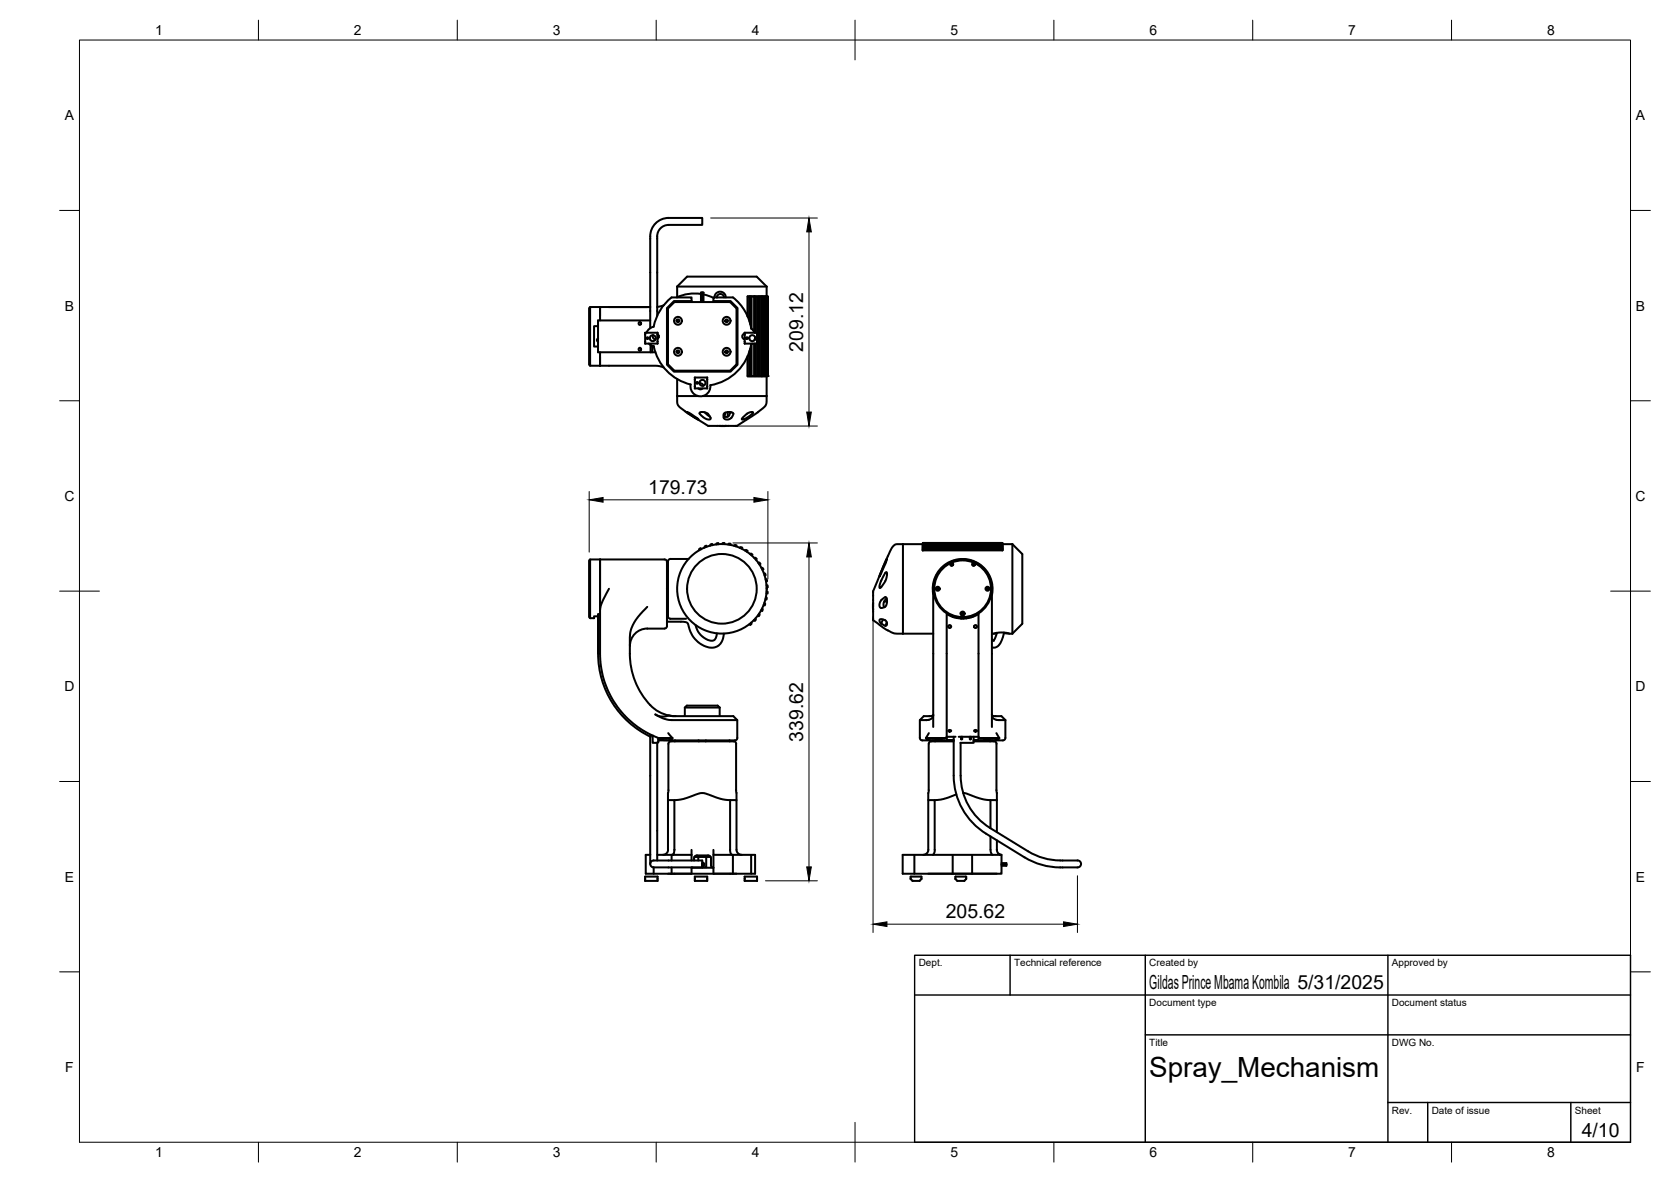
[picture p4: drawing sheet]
<svg xmlns="http://www.w3.org/2000/svg" width="420mm" height="297mm" viewBox="0 0 420 297" stroke-linecap="round" stroke-linejoin="round" font-family="sans-serif">
<!-- layer: Visible -->
<g fill="none" stroke="#000" stroke-width=".51">
<path d="M148.4 77.2v14.7M150.9 77.2v3.3M150.9 77.2h-2.5a2.65 2.65 0 0 0-.3 2v10.6a2.76 2.76 0 0 0 .3 2.1h2.5M150.9 77.2h12.6M153.1 77.2h10.4M163.5 77.2l-5.1-.1 4.4 .1M165.2 79.4v-19.4a2.96 2.96 0 0 1 2.9-3.5h8.5v-1.7h-8.5a4.7 4.7 0 0 0-4.6 5.2v22.5M166.9 76.7l-1.7 .4M169.6 75.9h14l1.6 1.6v14.1l-1.6 1.6h-14l-1.6-1.6v-14.1zM170.3 72h22.5M170.3 72l2.5-2.5h17.5l2.5 2.5M170.3 72v2.7"/>
<path d="M173.9 75.7h-4.4l-1.8 1.7v14.3l1.8 1.7h14.2l1.7-1.7v-14.3l-1.7-1.7h-4.3M173.9 75.7v-1h-5a12.4 12.4 0 0 0-4.5 7.4 2.47 2.47 0 0 0-1.8 1.5M173.9 75.7v.2M176.3 73.9a10.8 10.8 0 0 0-6.1 .8M176.6 73.5h-.3v2.4M176.6 73.5v2.4M176.6 73.9h.1M176.6 73.5h.3v2.4M176.9 74l2.5 .9M179.4 75.9v-1.2h4.9a12.5 12.5 0 0 1 4.6 7.9l.8 1M179.6 74.7a1.43 1.43 0 0 1 1.5-1.4 1.43 1.43 0 0 1 1.4 1.4M180.2 74.7a.93 .93 0 0 1 .9-.8 .93 .93 0 0 1 1 .8"/>
<path d="M180.3 74.7h.1M188 74.5h.1M188.5 74.5h-.5v5.1M188.5 74.5h.1M188.5 74.5v6.4M188.6 74.5h.4v8.2M188.6 74.5v6.9M189 74.5h.8M189.6 74.5v9M189.8 74.5h.3v9.1M189.8 74.5v9.1M190.1 74.5h.5"/>
<path d="M190.8 74.5h.2v20h-.2zM190.8 74.5h-.2v20h.2M191 74.5h.4M191.5 74.5h.1M191.6 74.5h.2v20h-.2zM191.6 74.5h-.2v20h.2M191.8 74.5h.2M192.3 74.5h.1v20h-.1zM192.3 74.5h-.3v20h.3M192.4 74.5h.1M192.7 74.5l.1 20zM192.7 74.5h-.2v20h.2"/>
<path d="M192.8 74.5h-4.8v5.1M192.8 72v2.5M192.8 74.5h.2M193 74.5v20zM193 74.5l.1 20h-.3M150.4 82h-1v5.1h1M150.4 85l-.3 .5 .3 .4M150.9 88.5v3.4M150.9 91.9h13.9l2.1 .4M162.2 83.6h3.1v2.7h-3.1zM163.1 86.3l1.3 .7M163.5 80.5h-13.1v8h14.4"/>
<path d="M163.6 86.7v1.8M163.7 86.8v.2h.7M164 87v1.5M164.2 84.2v.7l.6 .4M164.4 87a12.5 12.5 0 0 0 9.3 9.6M165.4 84l.2 .6-.2 .5M165.5 84.3v.6M165.5 84.7h.1M165.5 84.3h.1M170.3 99.5h5.2M170.3 99.5v1.3a3 3 0 0 0 1.9 2.5l5.9 3.7h7.2a31.1 31.1 0 0 0 7.2-5.1l.2-.6 .1-1.8M170.3 95.3v4.2"/>
<path d="M174.7 94.9h3.1v2.7h-3.1zM175.6 97.6l.5 .2 .6-.2M175.9 96.4h.6l.4 .5M176.7 99.5h16.1M187.2 83.6h3.2v2.7h-3.2zM187.2 83.8a.75 .75 0 0 0-.6 .8 .75 .75 0 0 0 .6 .7M188 89.5v5.1h4.8v4.9M188 94.5h.1M188 89.4v5.1h.5M188.5 94.5h2.1M188.5 88.1v6.4M188.6 87.6v6.9"/>
<path d="M189 86.5v8M189.1 86.3l-.1 .2a12.8 12.8 0 0 1-10.4 10.3 2.51 2.51 0 0 1-2.6 2.8 2.51 2.51 0 0 1-2.3-3M189.6 86.3v8.2M189.8 85.2v.2M189.8 86.3v8.2M189.9 84.8l-.2 .7M190.1 86.3v8.2M191 94.5h.4M191.5 94.5v.1M191.8 94.5h.2M192.4 94.5h.1M172.7 103.5l1.1 .6 1.9 1.3-1.8-.9z"/>
<path d="M175.9 103.7a1.88 1.88 0 0 1 2.7 1.6 2.54 2.54 0 0 1-2.7-1.6zM177.2 103.6l1.3 1.1M181 107h1.6M182.1 103.9a1.78 1.78 0 0 1 2.3 .1 1.43 1.43 0 0 1-.9 1.3 1.43 1.43 0 0 1-1.5-.3l-.1-.8zM183 103.6v1.1M183.7 103.6l-.1 .2a1.04 1.04 0 0 1-1.5 .8l.3-.9M186.8 104.9l1.5-1.2a.63 .63 0 0 1 1.1 0 4.2 4.2 0 0 1-2.9 1.7zM176.3 138l-.1-.3-.4 .3v.3M177.6 137.4v-.3l-.4 .2v.3M179.1 137v-.3l-.5 .1v.3M180.6 136.8v-.3l-.5 .1v.2M181.6 136.7l.1-.2 .5-.1-.1 .3"/>
<path d="M183.1 136.8l.1-.2h.5l-.1 .3M184.6 137.2l.2-.3 .4 .1-.1 .3M186 137.7l.2-.2 .4 .1-.1 .3M187.3 138.4l.3-.2 .4 .2-.2 .2M188.6 139.2l.2-.1 .4 .3-.2 .2M227 136.7v22.5M227 136.7h5v1.6h20.1v-1.6h2.5M227 136.7h-1.3a2.2 2.2 0 0 0-1.9 1.8l-4.3 10.1v7.3l3.8 2.6a4.9 4.9 0 0 0 3.7 .7M232 138l.1-.3h20v.3M232.1 136.5h20M232.1 136.7v-.1h20v.1M232.1 136.6h20"/>
<path d="M232.1 137.1v-.3h20v.3M232.1 136.8v-.1h20v.1M232.1 137.3h20v.3h-20zM232.1 137.3v-.2h20v.2M232.1 138.3v-.3h20v.3M232.1 137.6v.1M232.1 138.3h.1M252.1 138h.1M252.1 137.6v.1M252.1 138.3h.1M254.6 136.7v22.5M254.6 136.7l2.4 2.5v17.5l-2.4 2.5"/>
<path d="M148.4 140.6v14.7M150.9 140.6h-2.5a2.65 2.65 0 0 0-.3 2.1v10.6a2.76 2.76 0 0 0 .3 2h1v-.4h1M150.9 140.6v12.7l.4-1.8 1.8-3.5M150.9 140.6v23.7a22.6 22.6 0 0 0 14.7 21.2M150.9 154.3h-.5v10a23.2 23.2 0 0 0 13.2 20.8l.1-.4M150.9 140.6h16.2M162.8 152.5a12.8 12.8 0 0 0-4.3 6.5l-.1 1.2a25.5 25.5 0 0 0 .9 9.9 15.1 15.1 0 0 0 7 9.1l1.9 .6 1.7 .2M167.1 140.6l.4 .2 .2 .4M167.7 141.2v15.1a1.25 1.25 0 0 1-.6 1.7h-4.3a4.3 4.3 0 0 0-4.4 4.3M167.7 156.2h3.8l1.3 .4a8.1 8.1 0 0 0 4.7 5.9 3 3 0 0 0 4.4-2.7l.1-.6M167.7 152.5h.3M167.7 143.5h.3"/>
<path d="M167.7 154.5h.3M167.7 142.2h.3M167.7 141.2h.3M173.1 140.5h-4.5a1.29 1.29 0 0 0-.6 1.7v11.6a1.29 1.29 0 0 0 .6 1.7h3.9M174.9 157.1a4.7 4.7 0 0 0 4.5 3.9l.5-.6 .4-1.2M188.9 156.5l.1 .3-.4 .3-.1-.3M189.7 140.3l.2-.1 .4 .3-.3 .1M189.9 155.4l.2 .3-.3 .3-.2-.2M190.6 141.4h.3l.3 .3-.3 .1M190.9 154.2l.1 .3-.2 .4-.2-.2M191.5 142.7h.2l.3 .4-.3 .1M191.6 152.9l.2 .2-.2 .5-.2-.2"/>
<path d="M192.1 144.1h.3l.1 .4-.3 .1M192.2 151.5l.2 .2-.1 .5-.3-.2M192.5 145.5l.3 .1 .1 .4h-.3M192.6 150.1l.2 .1-.1 .5-.2-.2M192.7 147.1h.3l.1 .5-.4-.1M192.7 148.6l.3 .1v.4h-.3M219.5 153l.1 .2M219.6 151.6l-.1 1.4M221.6 150.8l.8-.6a.42 .42 0 0 1 .5 0 .42 .42 0 0 1 .1 .5 1.53 1.53 0 0 1-1.5 2.1l-.3-.2-.1-.7zM221.6 156.7l-.2-.2a.54 .54 0 0 1-.1-.8 .54 .54 0 0 1 .8 0l.7 .4a.7 .7 0 0 1-.2 1.2M221.6 156.7l1 .6M222 155.7l-.4 1"/>
<path d="M222.3 151.2h.7M222.6 144l.2-.2a1.47 1.47 0 0 1 0 1.7l-1 1.7a.48 .48 0 0 1-.7 .5 7 7 0 0 1 1.5-3.7zM222.9 150.4a1.47 1.47 0 0 0-.5 2.2M223 140.4l-.3 1-1.6 3.5zM223 156.4l-.4 .9M227 159.2h7.7M234.7 148v34.7M234.7 149.3a7.5 7.5 0 0 1 7.4-8.8 7.5 7.5 0 0 1 7.3 9M239.5 154.9v.1M239.9 155v.2M241.5 154.1l.1-.1v.4M241.6 155.3v.1"/>
<path d="M241.8 153.8v.9M241.8 155.3v.2M242.3 153.8v.9M242.3 155.3v.2M242.3 154.1h-.4M243 155.3v.1M243.4 155.2v.1M244.2 155v.2M244.5 154.9v.1M249.4 148v34.7M250.1 159.2a7.3 7.3 0 0 1 3.5 0M250.6 159.2h-1.2"/>
<path d="M250.7 159l-.9 2M252.4 159.1l2.2 .1M252.5 159l-.3 1.1a2.91 2.91 0 0 1-2.5 2.7l-.3-.1M172.2 177.8h8.8M181 177.8l-.6-.5h-5.9a2.34 2.34 0 0 0-2.3 .5v2.2M181 177.8v2.2M234.6 179.8l-2.3 .2-1 1v4.4a1.27 1.27 0 0 0 1.7 .7h4.5M234.7 179.5a1.64 1.64 0 0 1-2.3 1.5h-1.1M249.4 179.5a1.64 1.64 0 0 0 2.3 1.5h1.1M249.4 160.7l.5 .3M249.4 179.8l.9 .2M250.3 180h.1"/>
<path d="M250.3 180h1.5l1 1M163.4 185.1l.1 32M164.1 184.9h.1M164.3 184.9h-.2v1.8h1.3v-.2h.1v-1.1M165.2 186.7v29.5M165.6 185.5v.5l.3-.2 1.9 .2a.91 .91 0 0 0 1.3-.5M168 184.2l1.1 1.3h-3.5M168.7 186.3h14.7a1.69 1.69 0 0 1 1.7 .4v.2M168.7 186.3l-.5 .2-.1 .4-.1 26.6a1.26 1.26 0 0 1-1.3 1.3M169.7 186.1v.2M169.7 186.1h.1M175.6 186.1l.1 .2"/>
<path d="M177.5 186.1l-.1 .2M183.4 186.1l.1 .2M185.1 186.9l.1 14.2M185.4 181l-17-.1-1.7-.4-1.9-1a3.8 3.8 0 0 0 3.4 .3l.9 .2h15.3l1 1v4.4a1.25 1.25 0 0 1-1.7 .7l-18.1-.1M232.8 185.5l.2 .3 .5 .2h1.6a3.4 3.4 0 0 1 2.4 .1M233.6 184.2l-.8 1.3h5.2M235.1 186.1v.2M235.2 186.1h-.1M237.5 186.1h2.3M238 185.2v.8h1.8M238 185.2l.1-30.9a7.5 7.5 0 0 0 8 0l-.1 30.9M238 185.2h2.3"/>
<path d="M238.4 183.6a.33 .33 0 0 1 .5-.2 .33 .33 0 0 1 .2 .4h-.5zM239.8 186.3h-4.6a1.37 1.37 0 0 0-1.7 .6l-.1 26.6a1.26 1.26 0 0 1-1.2 1.3M239.8 185.2v9.7a17.1 17.1 0 0 0 8.2 14.6M240.5 199.6a12.9 12.9 0 0 1-5.5 1.5M241.1 185.2h4.9M241.6 194.9a15.4 15.4 0 0 0 7.3 13.1l9.6 6a20.6 20.6 0 0 0 11.8 2.2 .96 .96 0 0 1 1.3 .4 .96 .96 0 0 1-.3 1.3l-1.3 .1a21.6 21.6 0 0 1-12.4-2.6M241.6 185.2v.6h.3v-.6M241.7 185.2v.6M242.2 199.3l2.4 .8a11.5 11.5 0 0 0 4.4 1v7M243.8 185.2v.6h.3v-.6M244 185.2v.6M244.8 185.2v1.5h-3.3v8.2"/>
<path d="M244.8 186.3h4.1a1.63 1.63 0 0 1 1.6 .4l.2 14.4M244.8 186.1h1.8M244.9 183.6a.33 .33 0 0 1 .4-.2 .33 .33 0 0 1 .3 .4h-.6zM246 185.2v.8h-1.2M246.6 186.1h5.6M248.9 186.1h.1M248.9 186.1v.2M250.5 184.2l.8 1.3h-5.3M251.3 185.5l-.2 .2a2.27 2.27 0 0 1-1.9 .3l-1.4-.2-1.2 .3M252.8 181v4.4l-.2 .5-.4 .2M163.5 214.8h-1.1v4.8h11.5v-1.6M163.7 216.5l.7-.3h12.2v1.8h-11.3a1.43 1.43 0 0 1-1.8-.9z"/>
<path d="M164.4 218v1.6M165.2 214.8h3.8M168 201.1h1.6v12.5M168 219.6h17.2M168.9 214.8v1.4M168.9 218v1.6M169.6 213.6a.93 .93 0 0 1-.6 1.2h4.9M169.6 201.1l2.8-.5a14.8 14.8 0 0 1 4.6-1.3l4.2 1.5 2.4 .3M169.6 213.5h.1M173.9 213.6v1.2M173.9 214.8v1.4M174.5 216.2a1 1 0 0 1 .5-1.2h3a.75 .75 0 0 1 .8 .7v2l.6 .4h-5.5l.3-.1"/>
<path d="M174.6 215.3h4M175.6 215.3v.9M175.6 215.3h.1M176.6 217.9h.9M176.6 216.7a.5 .5 0 0 1 .5 .5 .5 .5 0 0 1-.5 .5M177.6 215.3h.1M177.6 215.3v2.6M177.6 217.9h.1M179.4 213.6v1.2h10.5v4.8h-10.5v-4.8M183.6 213.6a.95 .95 0 0 0 .6 1.2M183.6 213.6v-12.5h1.6v12.4a1.26 1.26 0 0 0 1.2 1.3M183.6 213.5h.1"/>
<path d="M184.3 214.8v4.8M188.9 214.8v4.8M229.9 214.8v4.8M233.4 201.1h1.6v12.4a1.18 1.18 0 0 1-.5 1.3M233.4 219.6h17.3M239.5 214.8v4.8M244.4 214.8v4.8M247.9 209.5l9.7 6M249 210.2l.1 3.3a1.18 1.18 0 0 0 .5 1.3M249 201.1h1.7v8M250.7 211.2v2.4a1.29 1.29 0 0 0 1.1 1.2h-24.8v4.8h24.8v-4.8M251.8 216.9h1.2v.3h-1.2"/>
<path d="M251.8 217.3h1.2v.3h-1.2M162.2 220.3h3.1v1.1h-3.1zM174.7 220.3h3.1v1.1h-3.1zM187.2 220.3h3.2v1.1h-3.2zM229.5 221.4h1.7M231.6 220.3h-2.6v.6l.5 .4M231.6 220.3l.1 .6M231.7 220.9l-.5 .4M240.7 221.4h1.7M242.9 220.9v-.6h-2.7v.6l.6 .4M242.9 220.9l-.5 .4"/>
<circle cx="160.9" cy="87.8" r=".35"/>
<circle cx="160.9" cy="81.3" r=".35"/>
<circle cx="162.8" cy="85" r=".22"/>
<circle cx="164.1" cy="85" r=".75"/>
<circle cx="170.5" cy="88.4" r=".98"/>
<circle cx="170.5" cy="80.6" r=".98"/>
<circle cx="170.5" cy="88.4" r=".35"/>
<circle cx="170.5" cy="80.6" r=".35"/>
<circle cx="175.3" cy="96.2" r=".22"/>
<circle cx="176.6" cy="96.2" r=".75"/>
<circle cx="182.7" cy="88.4" r=".98"/>
<circle cx="182.7" cy="80.6" r=".98"/>
<circle cx="182.7" cy="80.6" r=".35"/>
<circle cx="182.7" cy="88.4" r=".35"/>
<circle cx="187.8" cy="85" r=".22"/>
<circle cx="189.2" cy="85" r=".75"/>
<circle cx="181.5" cy="148" r="11.3"/>
<circle cx="181.5" cy="148" r="8.8"/>
<circle cx="235.8" cy="148" r=".5"/>
<circle cx="235.8" cy="148" r=".24"/>
<circle cx="238.8" cy="157.5" r=".37"/>
<circle cx="239.3" cy="141.8" r=".37"/>
<circle cx="239.3" cy="141.8" r=".24"/>
<circle cx="242.1" cy="148" r="7.4"/>
<circle cx="242.1" cy="154.2" r=".5"/>
<circle cx="242.1" cy="148" r="7.1"/>
<circle cx="244.8" cy="141.8" r=".37"/>
<circle cx="244.8" cy="141.8" r=".24"/>
<circle cx="245.3" cy="157.5" r=".37"/>
<circle cx="248.3" cy="148" r=".5"/>
<circle cx="248.3" cy="148" r=".24"/>
<circle cx="176.8" cy="217" r=".16"/>
<circle cx="176.8" cy="217.4" r=".16"/>
</g>
<g fill="#000">
<circle cx="153.1" cy="77.2" r=".25"/>
<circle cx="193" cy="94.5" r=".25"/>
</g>
<!-- layer: BORDER -->
<g fill="none" stroke="#000" stroke-width=".25">
<path d="M20 10.1h390v276.9h-390zM65 5.1v5M115 5.1v5M165 5.1v5M215 5.1v10M265 5.1v5M315 5.1v5M365 5.1v5M15 52.9h5M410 52.9h5M15 100.7h5M410 100.7h5"/>
<path d="M15 148.6h10M405 148.6h10M15 196.4h5M410 196.4h5M15 244.2h5M410 244.2h5M65 287v5M115 287v5M165 287v5M215 282.1v9.9M265 287v5M315 287v5"/>
<path d="M365 287v5"/>
</g>
<!-- layer: TITLEBLOCK -->
<path d="M230 240.1h180v46.9h-180zM230 250h180M254 240.1v9.9M288 240.1v46.9M349 240.1v46.9M288 260.1h122M349 277.1h61M359 277.1v9.9M395 277.1v9.9" fill="none" stroke="#000" stroke-width=".36"/>
<!-- layer: FD_Dimensions -->
<path d="M178.7 54.8h26.8M203.4 58.3v45.3M184.5 107.1h21M148.1 123.5v15.3M151.6 125.6h38M184.3 136.4h21.2M193.1 123.5v22M203.4 140v77.9M219.5 155.1v79.2M192.5 221.3h13M223 232.2h44.4M270.9 220.1v14.2" fill="none" stroke="#000" stroke-width=".25"/>
<path d="M203.4 54.8l.6 3.5h-1.2zM202.8 103.6h1.2l-.6 3.5zM148.1 125.6l3.5-.6v1.2zM189.6 125l3.5 .6-3.5 .6zM203.4 136.4l.6 3.6h-1.2zM202.8 217.9h1.2l-.6 3.4zM219.5 232.2l3.5-.5v1.1zM267.4 231.7l3.5 .5-3.5 .6z" fill="#000" stroke="#000" stroke-width=".25"/>
<text font-size="7" x="289" y="270.6">Spray_Mechanism</text>
<g font-size="4.9">
<text x="202" y="88.3" transform="rotate(-90 202 88.3)">209.12</text>
<text x="163" y="124.1">179.73</text>
<text x="202" y="186.4" transform="rotate(-90 202 186.4)">339.62</text>
<text x="237.8" y="230.8">205.62</text>
<text x="289" y="248.5">Gildas Prince Mbama Kombila 5/31/2025</text>
<text x="397.7" y="285.7">4/10</text>
</g>
<g font-size="3.5">
<text x="39" y="8.8">1</text>
<text x="89" y="8.8">2</text>
<text x="139" y="8.8">3</text>
<text x="189" y="8.8">4</text>
<text x="239" y="8.8">5</text>
<text x="289" y="8.8">6</text>
<text x="339" y="8.8">7</text>
<text x="389" y="8.8">8</text>
<text x="16.3" y="30.2">A</text>
<text x="411.3" y="30.2">A</text>
<text x="16.3" y="78">B</text>
<text x="411.3" y="78">B</text>
<text x="16.2" y="125.9">C</text>
<text x="411.2" y="125.9">C</text>
<text x="16.2" y="173.7">D</text>
<text x="411.2" y="173.7">D</text>
<text x="16.3" y="221.6">E</text>
<text x="411.3" y="221.6">E</text>
<text x="16.4" y="269.4">F</text>
<text x="411.4" y="269.4">F</text>
<text x="39" y="290.8">1</text>
<text x="89" y="290.8">2</text>
<text x="139" y="290.8">3</text>
<text x="189" y="290.8">4</text>
<text x="239" y="290.8">5</text>
<text x="289" y="290.8">6</text>
<text x="339" y="290.8">7</text>
<text x="389" y="290.8">8</text>
</g>
<g font-size="2.5">
<text x="231" y="242.9">Dept.</text>
<text x="255" y="242.9">Technical reference</text>
<text x="289" y="242.9">Created by</text>
<text x="350" y="242.9">Approved by</text>
<text x="289" y="252.8">Document type</text>
<text x="350" y="252.8">Document status</text>
<text x="289" y="262.9">Title</text>
<text x="350" y="262.9">DWG No.</text>
<text x="350" y="279.9">Rev.</text>
<text x="360" y="279.9">Date of issue</text>
<text x="396" y="279.9">Sheet</text>
</g>
</svg>
